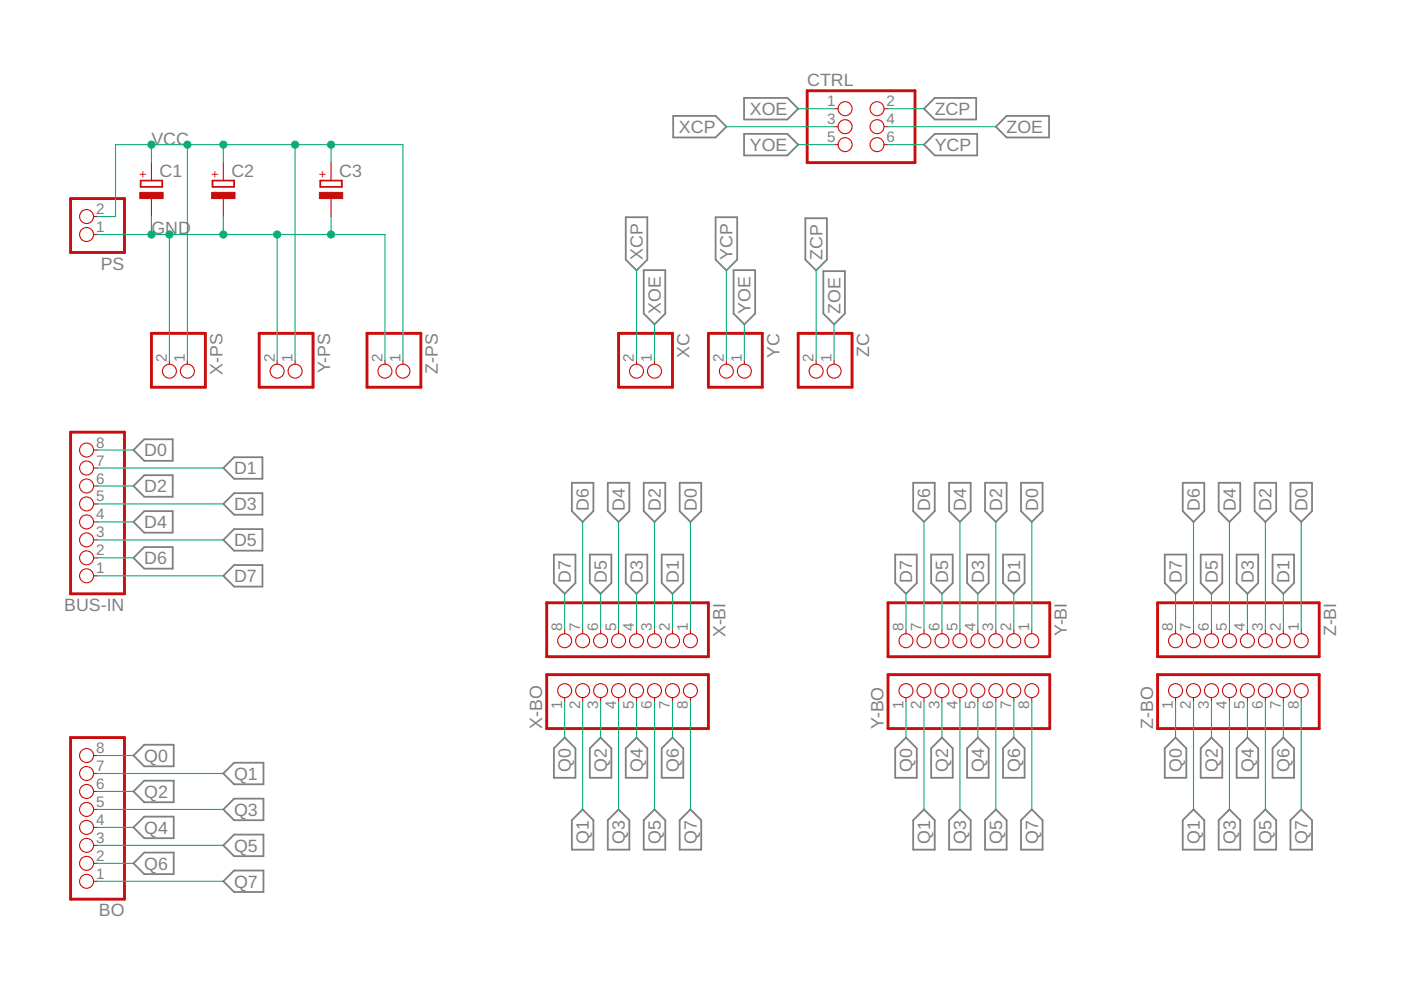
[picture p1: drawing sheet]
<svg xmlns="http://www.w3.org/2000/svg" width="297mm" height="210mm" viewBox="0 0 297 210" stroke-linecap="round" stroke-linejoin="round" font-family="sans-serif">
<g fill="none" stroke="#808080" stroke-width=".38">
<path d="M142.7 24.6h9l2.3 2.3-2.3 2.2h-9zM157.8 20.8h9.1l2.3 2.3-2.3 2.2h-9.1zM157.8 28.4h9.1l2.3 2.3-2.3 2.3h-9.1zM195.9 23.1l2.3-2.3h8.8v4.5h-8.8zM195.9 30.7l2.3-2.3h9v4.6h-9zM211.1 26.9l2.3-2.3h9v4.5h-9zM132.7 46.1h4.5v9l-2.2 2.2-2.3-2.2zM136.5 57.3h4.6v9.2l-2.3 2.3-2.3-2.3zM151.7 46.1h4.6v9l-2.3 2.2-2.3-2.2zM155.5 57.3h4.6v9.2l-2.3 2.3-2.3-2.3zM170.8 46.3h4.5v8.8l-2.3 2.2-2.2-2.2zM174.6 57.5h4.5v9l-2.3 2.3-2.2-2.3z"/>
<path d="M28.3 95.4l2.3-2.3h6v4.6h-6zM47.3 99.2l2.3-2.3h6v4.6h-6zM28.3 103l2.3-2.2h6v4.5h-6zM28.3 110.7l2.3-2.3h6v4.5h-6zM28.3 118.3l2.3-2.3h6v4.6h-6zM47.3 106.8l2.3-2.2h6v4.5h-6zM49.6 112.2h6v4.6h-6l-2.3-2.3zM117.4 117.6h4.6v6l-2.3 2.3-2.3-2.3zM121.2 102.4h4.6v6l-2.3 2.3-2.3-2.3zM125.1 117.6h4.5v6l-2.3 2.3-2.2-2.3zM128.9 102.4h4.5v6l-2.3 2.3-2.2-2.3zM132.7 117.6h4.5v6l-2.2 2.3-2.3-2.3z"/>
<path d="M136.5 102.4h4.6v6l-2.3 2.3-2.3-2.3zM140.3 117.6h4.6v6l-2.3 2.3-2.3-2.3zM144.1 102.4h4.6v6l-2.3 2.3-2.3-2.3zM189.8 117.6h4.6v6l-2.3 2.3-2.3-2.3zM193.6 102.4h4.6v6l-2.3 2.3-2.3-2.3zM197.4 117.6h4.6v6l-2.3 2.3-2.3-2.3zM201.2 102.4h4.6v6l-2.3 2.3-2.3-2.3zM205 117.6h4.6v6l-2.3 2.3-2.3-2.3zM208.9 102.4h4.5v6l-2.3 2.3-2.2-2.3zM212.7 117.6h4.5v6l-2.3 2.3-2.2-2.3zM216.5 102.4h4.5v6l-2.2 2.3-2.3-2.3zM247 117.6h4.5v6l-2.3 2.3-2.2-2.3z"/>
<path d="M250.8 102.4h4.5v6l-2.3 2.3-2.2-2.3zM254.6 117.6h4.5v6l-2.2 2.3-2.3-2.3zM258.4 102.4h4.6v6l-2.3 2.3-2.3-2.3zM262.2 117.6h4.6v6l-2.3 2.3-2.3-2.3zM266 102.4h4.6v6l-2.3 2.3-2.3-2.3zM269.8 117.6h4.6v6l-2.3 2.3-2.3-2.3zM273.6 102.4h4.6v6l-2.3 2.3-2.3-2.3zM47.3 122.1l2.3-2.3h6v4.6h-6zM117.4 158.7l2.3-2.3 2.3 2.3v6.2h-4.6zM125.1 158.7l2.2-2.3 2.3 2.3v6.2h-4.5zM132.7 158.7l2.3-2.3 2.2 2.3v6.2h-4.5zM140.3 158.7l2.3-2.3 2.3 2.3v6.2h-4.6z"/>
<path d="M189.8 158.7l2.3-2.3 2.3 2.3v6.2h-4.6zM197.4 158.7l2.3-2.3 2.3 2.3v6.2h-4.6zM205 158.7l2.3-2.3 2.3 2.3v6.2h-4.6zM212.7 158.7l2.2-2.3 2.3 2.3v6.2h-4.5zM247 158.7l2.2-2.3 2.3 2.3v6.2h-4.5zM254.6 158.7l2.3-2.3 2.2 2.3v6.2h-4.5zM262.2 158.7l2.3-2.3 2.3 2.3v6.2h-4.6zM269.8 158.7l2.3-2.3 2.3 2.3v6.2h-4.6zM28.3 160.2l2.3-2.3h6.2v4.6h-6.2zM28.3 167.8l2.3-2.3h6.2v4.6h-6.2zM28.3 175.4l2.3-2.3h6.2v4.6h-6.2zM49.6 161.7h6.3v4.6h-6.3l-2.3-2.3z"/>
<path d="M49.6 169.3h6.3v4.6h-6.3l-2.3-2.3zM49.6 177h6.3v4.5h-6.3l-2.3-2.3zM121.2 173.9l2.3-2.3 2.3 2.3v6.2h-4.6zM128.9 173.9l2.2-2.3 2.3 2.3v6.2h-4.5zM136.5 173.9l2.3-2.3 2.3 2.3v6.2h-4.6zM146.4 171.6l2.3 2.3v6.2h-4.6v-6.2zM193.6 173.9l2.3-2.3 2.3 2.3v6.2h-4.6zM201.2 173.9l2.3-2.3 2.3 2.3v6.2h-4.6zM208.9 173.9l2.2-2.3 2.3 2.3v6.2h-4.5zM218.8 171.6l2.2 2.3v6.2h-4.5v-6.2zM250.8 173.9l2.2-2.3 2.3 2.3v6.2h-4.5zM258.4 173.9l2.3-2.3 2.3 2.3v6.2h-4.6z"/>
<path d="M266 173.9l2.3-2.3 2.3 2.3v6.2h-4.6zM275.9 171.6l2.3 2.3v6.2h-4.6v-6.2zM28.3 183l2.3-2.2h6.2v4.5h-6.2zM49.6 184.6h6.3v4.5h-6.3l-2.3-2.2z"/>
</g>
<g fill="none" stroke="#c90d0c" stroke-width=".61">
<path d="M171.1 19.2h22.9v15.3h-22.9zM15 42.1h11.4v11.4h-11.4zM32.1 70.7h11.4v11.4h-11.4zM54.9 70.7h11.5v11.4h-11.5zM77.8 70.7h11.4v11.4h-11.4zM131.1 70.7h11.5v11.4h-11.5zM150.2 70.7h11.4v11.4h-11.4zM169.2 70.7h11.5v11.4h-11.5zM15 91.6h11.4v34.3h-11.4zM115.9 127.8h34.3v11.4h-34.3zM188.3 127.8h34.3v11.4h-34.3zM245.4 127.8h34.3v11.4h-34.3z"/>
<path d="M15 156.4h11.4v34.2h-11.4zM115.9 143h34.3v11.5h-34.3zM188.3 143h34.3v11.5h-34.3zM245.4 143h34.3v11.5h-34.3z"/>
</g>
<g fill="none" stroke="#c90d0c" stroke-width=".23">
<path d="M32.1 34.5v3.8M47.3 34.5v3.8M70.2 34.5v3.8M176.8 23.1h.9M176.8 26.9h.9M176.8 30.7h.9M187.5 23.1h.8M187.5 26.9h.8M187.5 30.7h.8M19.8 49.7h.9M19.8 45.9h.9M32.1 42.1v3.8"/>
<path d="M47.3 42.1v3.8M70.2 42.1v3.8M35.9 76.4v.8M39.7 76.4v.8M58.8 76.4v.8M62.6 76.4v.8M81.6 76.4v.8M85.4 76.4v.8M135 76.4v.8M138.8 76.4v.8M154 76.4v.8M157.8 76.4v.8"/>
<path d="M173 76.4v.8M176.8 76.4v.8M19.8 99.2h.9M19.8 95.4h.9M19.8 118.3h.9M19.8 114.5h.9M19.8 110.7h.9M19.8 106.8h.9M19.8 103h.9M19.8 122.1h.9M119.7 133.5v.9M123.5 133.5v.9"/>
<path d="M127.3 133.5v.9M131.1 133.5v.9M135 133.5v.9M138.8 133.5v.9M142.6 133.5v.9M146.4 133.5v.9M192.1 133.5v.9M195.9 133.5v.9M199.7 133.5v.9M203.5 133.5v.9M207.3 133.5v.9M211.1 133.5v.9"/>
<path d="M214.9 133.5v.9M218.8 133.5v.9M249.2 133.5v.9M253 133.5v.9M256.9 133.5v.9M260.7 133.5v.9M264.5 133.5v.9M268.3 133.5v.9M272.1 133.5v.9M275.9 133.5v.9M119.7 147.9v.9M123.5 147.9v.9"/>
<path d="M127.3 147.9v.9M131.1 147.9v.9M135 147.9v.9M138.8 147.9v.9M142.6 147.9v.9M146.4 147.9v.9M192.1 147.9v.9M195.9 147.9v.9M199.7 147.9v.9M203.5 147.9v.9M207.3 147.9v.9M211.1 147.9v.9"/>
<path d="M214.9 147.9v.9M218.8 147.9v.9M249.2 147.9v.9M253 147.9v.9M256.9 147.9v.9M260.7 147.9v.9M264.5 147.9v.9M268.3 147.9v.9M272.1 147.9v.9M275.9 147.9v.9M19.8 179.2h.9M19.8 175.4h.9"/>
<path d="M19.8 171.6h.9M19.8 167.8h.9M19.8 164h.9M19.8 160.2h.9M19.8 186.9h.9M19.8 183h.9"/>
<circle cx="179.2" cy="23.1" r="1.48"/>
<circle cx="179.2" cy="30.7" r="1.48"/>
<circle cx="179.2" cy="26.9" r="1.48"/>
<circle cx="185.9" cy="23.1" r="1.48"/>
<circle cx="185.9" cy="26.9" r="1.48"/>
<circle cx="185.9" cy="30.7" r="1.48"/>
<circle cx="18.4" cy="49.7" r="1.48"/>
<circle cx="18.4" cy="45.9" r="1.48"/>
<circle cx="35.9" cy="78.7" r="1.48"/>
<circle cx="39.7" cy="78.7" r="1.48"/>
<circle cx="58.8" cy="78.7" r="1.48"/>
<circle cx="62.6" cy="78.7" r="1.48"/>
<circle cx="81.6" cy="78.7" r="1.48"/>
<circle cx="85.4" cy="78.7" r="1.48"/>
<circle cx="135" cy="78.7" r="1.48"/>
<circle cx="138.8" cy="78.7" r="1.48"/>
<circle cx="154" cy="78.7" r="1.48"/>
<circle cx="157.8" cy="78.7" r="1.48"/>
<circle cx="173" cy="78.7" r="1.48"/>
<circle cx="176.8" cy="78.7" r="1.48"/>
<circle cx="18.4" cy="99.2" r="1.48"/>
<circle cx="18.4" cy="95.4" r="1.48"/>
<circle cx="18.4" cy="106.8" r="1.48"/>
<circle cx="18.4" cy="110.7" r="1.48"/>
<circle cx="18.4" cy="118.3" r="1.48"/>
<circle cx="18.4" cy="114.5" r="1.48"/>
<circle cx="18.4" cy="103" r="1.48"/>
<circle cx="18.4" cy="122.1" r="1.48"/>
<circle cx="119.7" cy="135.8" r="1.48"/>
<circle cx="123.5" cy="135.8" r="1.48"/>
<circle cx="127.3" cy="135.8" r="1.48"/>
<circle cx="131.1" cy="135.8" r="1.48"/>
<circle cx="135" cy="135.8" r="1.48"/>
<circle cx="138.8" cy="135.8" r="1.48"/>
<circle cx="142.6" cy="135.8" r="1.48"/>
<circle cx="146.4" cy="135.8" r="1.48"/>
<circle cx="192.1" cy="135.8" r="1.48"/>
<circle cx="195.9" cy="135.8" r="1.48"/>
<circle cx="199.7" cy="135.8" r="1.48"/>
<circle cx="203.5" cy="135.8" r="1.48"/>
<circle cx="207.3" cy="135.8" r="1.48"/>
<circle cx="211.1" cy="135.8" r="1.48"/>
<circle cx="214.9" cy="135.8" r="1.48"/>
<circle cx="218.8" cy="135.8" r="1.48"/>
<circle cx="249.2" cy="135.8" r="1.48"/>
<circle cx="253" cy="135.8" r="1.48"/>
<circle cx="256.9" cy="135.8" r="1.48"/>
<circle cx="260.7" cy="135.8" r="1.48"/>
<circle cx="264.5" cy="135.8" r="1.48"/>
<circle cx="268.3" cy="135.8" r="1.48"/>
<circle cx="272.1" cy="135.8" r="1.48"/>
<circle cx="275.9" cy="135.8" r="1.48"/>
<circle cx="119.7" cy="146.4" r="1.48"/>
<circle cx="123.5" cy="146.4" r="1.48"/>
<circle cx="127.3" cy="146.4" r="1.48"/>
<circle cx="131.1" cy="146.4" r="1.48"/>
<circle cx="135" cy="146.4" r="1.48"/>
<circle cx="138.8" cy="146.4" r="1.48"/>
<circle cx="142.6" cy="146.4" r="1.48"/>
<circle cx="146.4" cy="146.4" r="1.48"/>
<circle cx="192.1" cy="146.4" r="1.48"/>
<circle cx="195.9" cy="146.4" r="1.48"/>
<circle cx="199.7" cy="146.4" r="1.48"/>
<circle cx="203.5" cy="146.4" r="1.48"/>
<circle cx="207.3" cy="146.4" r="1.48"/>
<circle cx="211.1" cy="146.4" r="1.48"/>
<circle cx="214.9" cy="146.4" r="1.48"/>
<circle cx="218.8" cy="146.4" r="1.48"/>
<circle cx="249.2" cy="146.4" r="1.48"/>
<circle cx="253" cy="146.4" r="1.48"/>
<circle cx="256.9" cy="146.4" r="1.48"/>
<circle cx="260.7" cy="146.4" r="1.48"/>
<circle cx="264.5" cy="146.4" r="1.48"/>
<circle cx="268.3" cy="146.4" r="1.48"/>
<circle cx="272.1" cy="146.4" r="1.48"/>
<circle cx="275.9" cy="146.4" r="1.48"/>
<circle cx="18.4" cy="160.2" r="1.48"/>
<circle cx="18.4" cy="164" r="1.48"/>
<circle cx="18.4" cy="175.4" r="1.48"/>
<circle cx="18.4" cy="167.8" r="1.48"/>
<circle cx="18.4" cy="171.6" r="1.48"/>
<circle cx="18.4" cy="179.2" r="1.48"/>
<circle cx="18.4" cy="183" r="1.48"/>
<circle cx="18.4" cy="186.9" r="1.48"/>
</g>
<path d="M29.8 38.3h4.6v1.3h-4.6zM45.1 38.3h4.5v1.3h-4.5zM67.9 38.3h4.6v1.3h-4.6z" fill="none" stroke="#c90d0c" stroke-width=".38"/>
<g fill="#c90d0c" stroke="#c90d0c" stroke-width=".21">
<path d="M29.6 40.8h5v1.3h-5z"/>
<path d="M44.9 40.8h4.9v1.3h-4.9z"/>
<path d="M67.7 40.8h5v1.3h-5z"/>
</g>
<g fill="none" stroke="#0dab76" stroke-width=".23">
<path d="M32.1 30.7v3.8M39.7 30.7v45.7M47.3 30.7v3.8M62.6 30.7v45.7M70.2 30.7v3.8M154 26.9h22.8M169.2 30.7h7.6M169.2 23.1h7.6M188.3 30.7h7.6M188.3 26.9h22.8M188.3 23.1h7.6M20.7 49.7h60.9v26.7"/>
<path d="M20.7 45.9h3.8v-15.2h60.9v45.7M32.1 45.9v3.8M35.9 49.7v26.7M47.3 45.9v3.8M58.8 49.7v26.7M70.2 45.9v3.8M135 57.3v19.1M154 57.3v19.1M173 57.3v19.1M138.8 68.8v7.6M157.8 68.8v7.6M176.8 68.8v7.6"/>
<path d="M20.7 95.4h7.6M20.7 99.2h26.6M20.7 118.3h7.6M20.7 110.7h7.6M20.7 103h7.6M20.7 106.8h26.6M20.7 114.5h26.6M123.5 110.7v22.8M131.1 110.7v22.8M138.8 110.7v22.8M146.4 110.7v22.8M195.9 110.7v22.8"/>
<path d="M203.5 110.7v22.8M211.1 110.7v22.8M218.8 110.7v22.8M253 110.7v22.8M260.7 110.7v22.8M268.3 110.7v22.8M275.9 110.7v22.8M20.7 122.1h26.6M119.7 125.9v7.6M127.3 125.9v7.6M135 125.9v7.6M142.6 125.9v7.6"/>
<path d="M192.1 125.9v7.6M199.7 125.9v7.6M207.3 125.9v7.6M214.9 125.9v7.6M249.2 125.9v7.6M256.9 125.9v7.6M264.5 125.9v7.6M272.1 125.9v7.6M119.7 148.8v7.6M123.5 148.8v22.8M127.3 148.8v7.6M131.1 148.8v22.8"/>
<path d="M135 148.8v7.6M138.8 148.8v22.8M142.6 148.8v7.6M146.4 148.8v22.8M192.1 148.8v7.6M195.9 148.8v22.8M199.7 148.8v7.6M203.5 148.8v22.8M207.3 148.8v7.6M211.1 148.8v22.8M214.9 148.8v7.6M218.8 148.8v22.8"/>
<path d="M249.2 148.8v7.6M253 148.8v22.8M256.9 148.8v7.6M260.7 148.8v22.8M264.5 148.8v7.6M268.3 148.8v22.8M272.1 148.8v7.6M275.9 148.8v22.8M20.7 160.2h7.6M20.7 167.8h7.6M20.7 175.4h7.6M20.7 179.2h26.6"/>
<path d="M20.7 164h26.6M20.7 171.6h26.6M20.7 183h7.6M20.7 186.9h26.6"/>
</g>
<g fill="#0dab76" stroke="#0dab76" stroke-width=".21">
<circle cx="35.9" cy="49.7" r=".76"/>
<circle cx="58.8" cy="49.7" r=".76"/>
<circle cx="32.1" cy="49.7" r=".76"/>
<circle cx="47.3" cy="49.7" r=".76"/>
<circle cx="70.2" cy="49.7" r=".76"/>
<circle cx="62.6" cy="30.7" r=".76"/>
<circle cx="39.7" cy="30.7" r=".76"/>
<circle cx="32.1" cy="30.7" r=".76"/>
<circle cx="47.3" cy="30.7" r=".76"/>
<circle cx="70.2" cy="30.7" r=".76"/>
</g>
<g font-size="3.8" fill="#808080">
<text x="171.1" y="18.3">CTRL</text>
<text x="143.9" y="28.2">XCP</text>
<text x="159" y="24.4">XOE</text>
<text x="198.2" y="24.4">ZCP</text>
<text x="213.4" y="28.2">ZOE</text>
<text x="32.1" y="30.7">VCC</text>
<text x="159" y="32">YOE</text>
<text x="198.2" y="32">YCP</text>
<text x="33.8" y="37.6">C1</text>
<text x="49.1" y="37.6">C2</text>
<text x="71.9" y="37.6">C3</text>
<text x="32.1" y="49.7">GND</text>
<text x="21.4" y="57.1">PS</text>
<text x="136.3" y="55.1" transform="rotate(-90 136.3 55.1)">XCP</text>
<text x="155.3" y="55.1" transform="rotate(-90 155.3 55.1)">YCP</text>
<text x="174.4" y="55.1" transform="rotate(-90 174.4 55.1)">ZCP</text>
<text x="140.1" y="66.5" transform="rotate(-90 140.1 66.5)">XOE</text>
<text x="159.1" y="66.5" transform="rotate(-90 159.1 66.5)">YOE</text>
<text x="178.2" y="66.5" transform="rotate(-90 178.2 66.5)">ZOE</text>
<text x="146.2" y="75.9" transform="rotate(-90 146.2 75.9)">XC</text>
<text x="165.2" y="75.9" transform="rotate(-90 165.2 75.9)">YC</text>
<text x="184.3" y="75.7" transform="rotate(-90 184.3 75.7)">ZC</text>
<text x="47.2" y="79.5" transform="rotate(-90 47.2 79.5)">X-PS</text>
<text x="70" y="79.1" transform="rotate(-90 70 79.1)">Y-PS</text>
<text x="92.9" y="79.3" transform="rotate(-90 92.9 79.3)">Z-PS</text>
<text x="30.6" y="96.8">D0</text>
<text x="49.6" y="100.6">D1</text>
<text x="30.6" y="104.4">D2</text>
<text x="30.6" y="112">D4</text>
<text x="49.6" y="108.2">D3</text>
<text x="124.9" y="108.4" transform="rotate(-90 124.9 108.4)">D6</text>
<text x="132.5" y="108.4" transform="rotate(-90 132.5 108.4)">D4</text>
<text x="140.1" y="108.4" transform="rotate(-90 140.1 108.4)">D2</text>
<text x="147.7" y="108.4" transform="rotate(-90 147.7 108.4)">D0</text>
<text x="197.2" y="108.4" transform="rotate(-90 197.2 108.4)">D6</text>
<text x="204.9" y="108.4" transform="rotate(-90 204.9 108.4)">D4</text>
<text x="212.5" y="108.4" transform="rotate(-90 212.5 108.4)">D2</text>
<text x="220.1" y="108.4" transform="rotate(-90 220.1 108.4)">D0</text>
<text x="254.4" y="108.4" transform="rotate(-90 254.4 108.4)">D6</text>
<text x="262" y="108.4" transform="rotate(-90 262 108.4)">D4</text>
<text x="269.6" y="108.4" transform="rotate(-90 269.6 108.4)">D2</text>
<text x="277.2" y="108.4" transform="rotate(-90 277.2 108.4)">D0</text>
<text x="30.6" y="119.6">D6</text>
<text x="49.6" y="115.8">D5</text>
<text x="49.6" y="123.4">D7</text>
<text x="121" y="123.6" transform="rotate(-90 121 123.6)">D7</text>
<text x="128.7" y="123.6" transform="rotate(-90 128.7 123.6)">D5</text>
<text x="136.3" y="123.6" transform="rotate(-90 136.3 123.6)">D3</text>
<text x="143.9" y="123.6" transform="rotate(-90 143.9 123.6)">D1</text>
<text x="193.4" y="123.6" transform="rotate(-90 193.4 123.6)">D7</text>
<text x="201" y="123.6" transform="rotate(-90 201 123.6)">D5</text>
<text x="208.7" y="123.6" transform="rotate(-90 208.7 123.6)">D3</text>
<text x="216.3" y="123.6" transform="rotate(-90 216.3 123.6)">D1</text>
<text x="250.6" y="123.6" transform="rotate(-90 250.6 123.6)">D7</text>
<text x="258.2" y="123.6" transform="rotate(-90 258.2 123.6)">D5</text>
<text x="265.8" y="123.6" transform="rotate(-90 265.8 123.6)">D3</text>
<text x="273.4" y="123.6" transform="rotate(-90 273.4 123.6)">D1</text>
<text x="13.6" y="129.5">BUS-IN</text>
<text x="153.8" y="135.1" transform="rotate(-90 153.8 135.1)">X-BI</text>
<text x="226.2" y="134.8" transform="rotate(-90 226.2 134.8)">Y-BI</text>
<text x="283.3" y="134.9" transform="rotate(-90 283.3 134.9)">Z-BI</text>
<text x="115" y="154.5" transform="rotate(-90 115 154.5)">X-BO</text>
<text x="187.3" y="154.5" transform="rotate(-90 187.3 154.5)">Y-BO</text>
<text x="244.5" y="154.5" transform="rotate(-90 244.5 154.5)">Z-BO</text>
<text x="30.6" y="161.5">Q0</text>
<text x="49.6" y="165.3">Q1</text>
<text x="121.1" y="163.7" transform="rotate(-90 121.1 163.7)">Q0</text>
<text x="128.7" y="163.7" transform="rotate(-90 128.7 163.7)">Q2</text>
<text x="136.3" y="163.7" transform="rotate(-90 136.3 163.7)">Q4</text>
<text x="143.9" y="163.7" transform="rotate(-90 143.9 163.7)">Q6</text>
<text x="193.4" y="163.7" transform="rotate(-90 193.4 163.7)">Q0</text>
<text x="201" y="163.7" transform="rotate(-90 201 163.7)">Q2</text>
<text x="208.7" y="163.7" transform="rotate(-90 208.7 163.7)">Q4</text>
<text x="216.3" y="163.7" transform="rotate(-90 216.3 163.7)">Q6</text>
<text x="250.6" y="163.7" transform="rotate(-90 250.6 163.7)">Q0</text>
<text x="258.2" y="163.7" transform="rotate(-90 258.2 163.7)">Q2</text>
<text x="265.8" y="163.7" transform="rotate(-90 265.8 163.7)">Q4</text>
<text x="273.4" y="163.7" transform="rotate(-90 273.4 163.7)">Q6</text>
<text x="30.6" y="169.1">Q2</text>
<text x="49.6" y="172.9">Q3</text>
<text x="30.6" y="176.8">Q4</text>
<text x="124.9" y="178.9" transform="rotate(-90 124.9 178.9)">Q1</text>
<text x="132.5" y="178.9" transform="rotate(-90 132.5 178.9)">Q3</text>
<text x="140.1" y="178.9" transform="rotate(-90 140.1 178.9)">Q5</text>
<text x="147.7" y="178.9" transform="rotate(-90 147.7 178.9)">Q7</text>
<text x="197.2" y="178.9" transform="rotate(-90 197.2 178.9)">Q1</text>
<text x="204.9" y="178.9" transform="rotate(-90 204.9 178.9)">Q3</text>
<text x="212.5" y="178.9" transform="rotate(-90 212.5 178.9)">Q5</text>
<text x="220.1" y="178.9" transform="rotate(-90 220.1 178.9)">Q7</text>
<text x="254.4" y="178.9" transform="rotate(-90 254.4 178.9)">Q1</text>
<text x="262" y="178.9" transform="rotate(-90 262 178.9)">Q3</text>
<text x="269.6" y="178.9" transform="rotate(-90 269.6 178.9)">Q5</text>
<text x="277.2" y="178.9" transform="rotate(-90 277.2 178.9)">Q7</text>
<text x="30.6" y="184.4">Q6</text>
<text x="49.6" y="180.6">Q5</text>
<text x="49.6" y="188.2">Q7</text>
<text x="20.9" y="194.3">BO</text>
</g>
<g font-size="3.2" fill="#808080">
<text x="175.4" y="22.5">1</text>
<text x="188" y="22.5">2</text>
<text x="175.4" y="26.3">3</text>
<text x="188" y="26.3">4</text>
<text x="175.4" y="30.1">5</text>
<text x="188" y="30.1">6</text>
<text x="20.4" y="45.4">2</text>
<text x="20.4" y="49.2">1</text>
<text x="35.4" y="76.7" transform="rotate(-90 35.4 76.7)">2</text>
<text x="39.2" y="76.7" transform="rotate(-90 39.2 76.7)">1</text>
<text x="58.2" y="76.7" transform="rotate(-90 58.2 76.7)">2</text>
<text x="62" y="76.7" transform="rotate(-90 62 76.7)">1</text>
<text x="81.1" y="76.7" transform="rotate(-90 81.1 76.7)">2</text>
<text x="84.9" y="76.7" transform="rotate(-90 84.9 76.7)">1</text>
<text x="134.4" y="76.7" transform="rotate(-90 134.4 76.7)">2</text>
<text x="138.2" y="76.7" transform="rotate(-90 138.2 76.7)">1</text>
<text x="153.5" y="76.7" transform="rotate(-90 153.5 76.7)">2</text>
<text x="157.3" y="76.7" transform="rotate(-90 157.3 76.7)">1</text>
<text x="172.5" y="76.7" transform="rotate(-90 172.5 76.7)">2</text>
<text x="176.3" y="76.7" transform="rotate(-90 176.3 76.7)">1</text>
<text x="20.4" y="94.9">8</text>
<text x="20.4" y="98.7">7</text>
<text x="20.4" y="106.3">5</text>
<text x="20.4" y="102.5">6</text>
<text x="20.4" y="113.9">3</text>
<text x="20.4" y="110.1">4</text>
<text x="20.4" y="117.8">2</text>
<text x="20.4" y="121.6">1</text>
<text x="119.2" y="133.8" transform="rotate(-90 119.2 133.8)">8</text>
<text x="123" y="133.8" transform="rotate(-90 123 133.8)">7</text>
<text x="126.8" y="133.8" transform="rotate(-90 126.8 133.8)">6</text>
<text x="130.6" y="133.8" transform="rotate(-90 130.6 133.8)">5</text>
<text x="134.4" y="133.8" transform="rotate(-90 134.4 133.8)">4</text>
<text x="138.2" y="133.8" transform="rotate(-90 138.2 133.8)">3</text>
<text x="142" y="133.8" transform="rotate(-90 142 133.8)">2</text>
<text x="145.8" y="133.8" transform="rotate(-90 145.8 133.8)">1</text>
<text x="191.6" y="133.8" transform="rotate(-90 191.6 133.8)">8</text>
<text x="195.4" y="133.8" transform="rotate(-90 195.4 133.8)">7</text>
<text x="199.2" y="133.8" transform="rotate(-90 199.2 133.8)">6</text>
<text x="203" y="133.8" transform="rotate(-90 203 133.8)">5</text>
<text x="206.8" y="133.8" transform="rotate(-90 206.8 133.8)">4</text>
<text x="210.6" y="133.8" transform="rotate(-90 210.6 133.8)">3</text>
<text x="214.4" y="133.8" transform="rotate(-90 214.4 133.8)">2</text>
<text x="218.2" y="133.8" transform="rotate(-90 218.2 133.8)">1</text>
<text x="248.7" y="133.8" transform="rotate(-90 248.7 133.8)">8</text>
<text x="252.5" y="133.8" transform="rotate(-90 252.5 133.8)">7</text>
<text x="256.3" y="133.8" transform="rotate(-90 256.3 133.8)">6</text>
<text x="260.1" y="133.8" transform="rotate(-90 260.1 133.8)">5</text>
<text x="263.9" y="133.8" transform="rotate(-90 263.9 133.8)">4</text>
<text x="267.7" y="133.8" transform="rotate(-90 267.7 133.8)">3</text>
<text x="271.6" y="133.8" transform="rotate(-90 271.6 133.8)">2</text>
<text x="275.4" y="133.8" transform="rotate(-90 275.4 133.8)">1</text>
<text x="119.2" y="150.3" transform="rotate(-90 119.2 150.3)">1</text>
<text x="123" y="150.3" transform="rotate(-90 123 150.3)">2</text>
<text x="126.8" y="150.3" transform="rotate(-90 126.8 150.3)">3</text>
<text x="130.6" y="150.3" transform="rotate(-90 130.6 150.3)">4</text>
<text x="134.4" y="150.3" transform="rotate(-90 134.4 150.3)">5</text>
<text x="138.2" y="150.3" transform="rotate(-90 138.2 150.3)">6</text>
<text x="142" y="150.3" transform="rotate(-90 142 150.3)">7</text>
<text x="145.8" y="150.3" transform="rotate(-90 145.8 150.3)">8</text>
<text x="191.6" y="150.3" transform="rotate(-90 191.6 150.3)">1</text>
<text x="195.4" y="150.3" transform="rotate(-90 195.4 150.3)">2</text>
<text x="199.2" y="150.3" transform="rotate(-90 199.2 150.3)">3</text>
<text x="203" y="150.3" transform="rotate(-90 203 150.3)">4</text>
<text x="206.8" y="150.3" transform="rotate(-90 206.8 150.3)">5</text>
<text x="210.6" y="150.3" transform="rotate(-90 210.6 150.3)">6</text>
<text x="214.4" y="150.3" transform="rotate(-90 214.4 150.3)">7</text>
<text x="218.2" y="150.3" transform="rotate(-90 218.2 150.3)">8</text>
<text x="248.7" y="150.3" transform="rotate(-90 248.7 150.3)">1</text>
<text x="252.5" y="150.3" transform="rotate(-90 252.5 150.3)">2</text>
<text x="256.3" y="150.3" transform="rotate(-90 256.3 150.3)">3</text>
<text x="260.1" y="150.3" transform="rotate(-90 260.1 150.3)">4</text>
<text x="263.9" y="150.3" transform="rotate(-90 263.9 150.3)">5</text>
<text x="267.7" y="150.3" transform="rotate(-90 267.7 150.3)">6</text>
<text x="271.6" y="150.3" transform="rotate(-90 271.6 150.3)">7</text>
<text x="275.4" y="150.3" transform="rotate(-90 275.4 150.3)">8</text>
<text x="20.4" y="159.7">8</text>
<text x="20.4" y="167.3">6</text>
<text x="20.4" y="163.5">7</text>
<text x="20.4" y="171.1">5</text>
<text x="20.4" y="178.7">3</text>
<text x="20.4" y="174.9">4</text>
<text x="20.4" y="182.5">2</text>
<text x="20.4" y="186.3">1</text>
</g>
<g font-size="2.7" fill="#c90d0c">
<text x="31.2" y="37.7" transform="rotate(-90 31.2 37.7)">+</text>
<text x="46.5" y="37.7" transform="rotate(-90 46.5 37.7)">+</text>
<text x="69.3" y="37.7" transform="rotate(-90 69.3 37.7)">+</text>
</g>
</svg>
